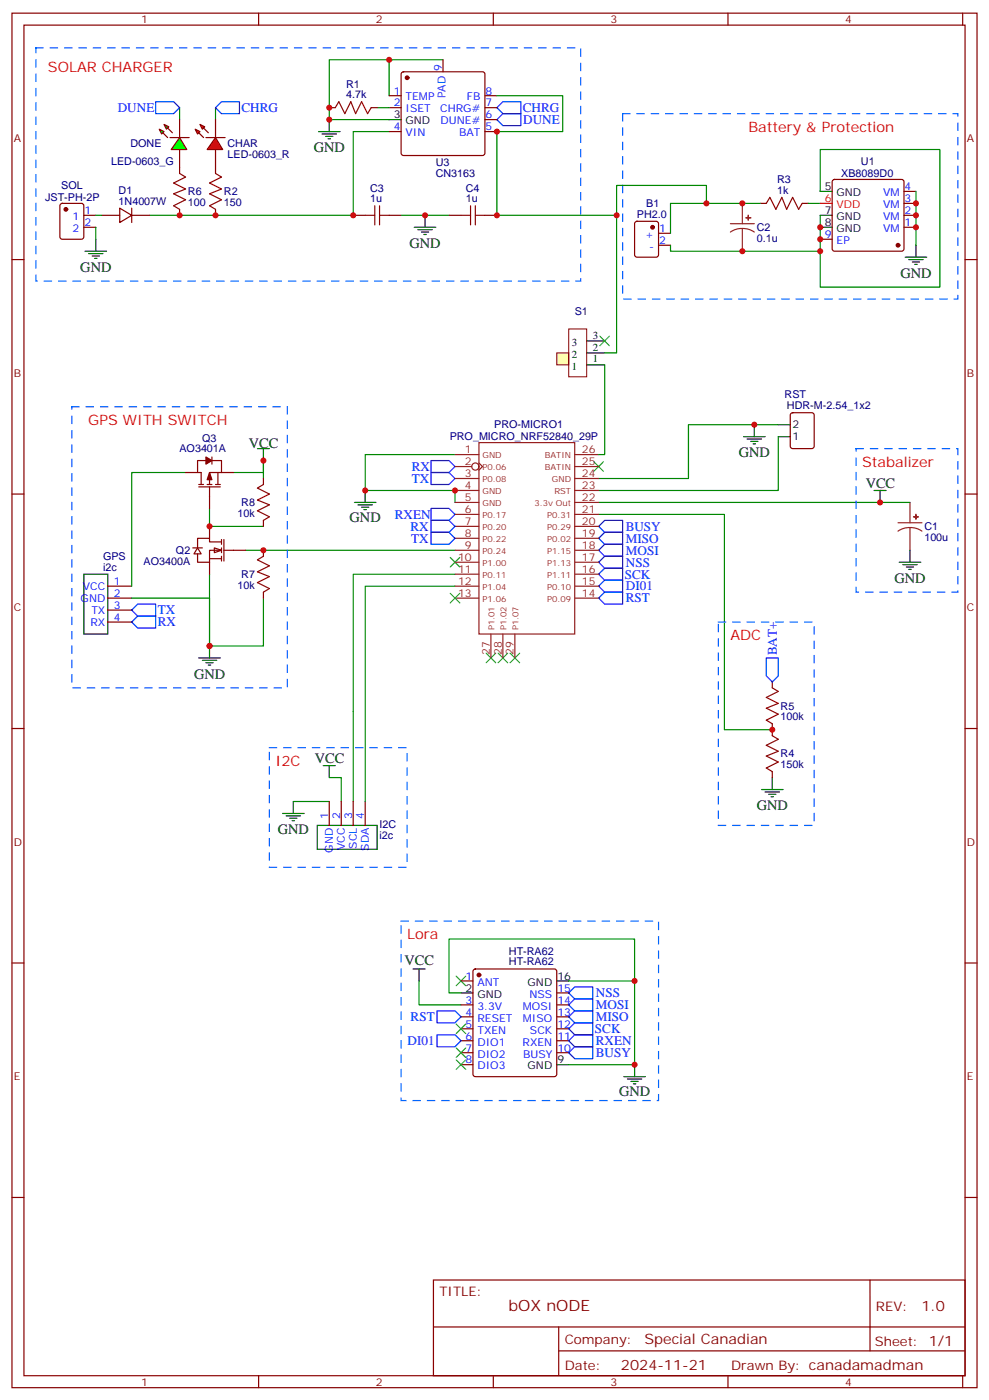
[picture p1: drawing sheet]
<svg xmlns="http://www.w3.org/2000/svg" width="291mm" height="413mm" viewBox="0 0 291 413" stroke-linecap="round" stroke-linejoin="round" font-family="sans-serif">
<g fill="none" stroke="#870000" stroke-width=".35">
<path d="M3.5 3.9h284.4v405.3h-284.4zM7.1 7.4h277.2v398.3h-277.2zM76.2 3.9v3.5M145.3 3.9v3.5M214.5 3.9v3.5M283.6 3.9v3.5M3.5 76.6h3.6M187.2 65.5l.5-.2h5.6l.7 .4v9.4l-.4 .7h-5.9l-.7-.4v-9.4zM194 68.8h3.6M194 72.3h3.6M284.3 76.6h3.6M3.5 145.7h3.6"/>
<path d="M284.3 145.7h3.6M3.5 214.8h3.6M284.3 214.8h3.6M3.5 284h3.6M284.3 284h3.6M3.5 353.1h3.6M284.3 353.1h3.6M127.7 377.5h156.6v28.2h-156.6zM256.3 377.5v20.9M127.7 391.3h156.5M164.6 398.4h119.6M164.6 391.3v14.1"/>
<path d="M76.2 405.7v3.5M145.3 405.7v3.5M214.5 405.7v3.5M283.6 405.7v3.5"/>
</g>
<circle cx="192.3" cy="67" r=".53" fill="#870000" stroke="#870000" stroke-width=".35"/>
<path d="M164 104.1h3.6v3.5h-3.6z" fill="#ffffb0" stroke="#800000" stroke-width=".29"/>
<path d="M167.6 97h5.3v14.1h-5.3z" fill="none" stroke="#800000" stroke-width=".29"/>
<path d="M172.9 100.5h5.3M172.9 104.1h5.3M172.9 107.6h5.3M75.8 132.3h3.6M77.6 132.3v3.5M24.7 169.3h7v17.7h-7zM58.6 194h6.3M59.6 194.7h4.3M60.7 195.4h2.1M61.4 196.1h.7M61.7 190.5v3.5" fill="none" stroke="#000" stroke-width=".35"/>
<g fill="none" stroke="#870000" stroke-width=".35">
<path d="M54.7 139.3h3.5M60.7 135.8h-2.5v3.5h1.1v3.6M62.4 135.8h2.9v3.5M62.4 134.8v2.1M64.2 139.3v3.6M65.3 139.3h-3.6v3.6M65.3 139.3h3.5M58.6 143.6h6.3M58.6 142.9h1.4M61 142.9h1.4M61.7 143.6v6.3M63.5 142.9h1.4"/>
<path d="M31.7 172.9h7.1M31.7 176.4h7.1M31.7 179.9h7.1M31.7 183.4h7.1"/>
</g>
<path d="M54.7 139.3h-15.9v33.6M68.8 139.3h8.8v-3.5v5.3M61.7 149.9v5.3h15.9M38.8 176.4h22.9v14.1M61.7 169.3v21.2h15.9v-14.1M72.3 162.3h61.8" fill="none" stroke="#008700" stroke-width=".35"/>
<path d="M21.2 119.9h63.5v82.9h-63.5z" fill="none" stroke="#06f" stroke-width=".35" stroke-dasharray="2.1 2.1"/>
<g fill="#870000" stroke="#870000" stroke-width=".35">
<path d="M61.7 139.3l.7 2.2h-1.4z"/>
<path d="M60.7 134.8l1.7 1-1.7 1.1z"/>
</g>
<g fill="#fff" stroke="#870000" stroke-width=".35">
<path d="M63.1 161.6l2.2 .7-2.2 .7z"/>
<path d="M58.2 161.6l1.1 1.7h-2.2z"/>
</g>
<g fill="none" stroke="#870000" stroke-width=".35">
<path d="M130.5 17.6v3.6M52.9 35.3v5.3M114.7 28.2h3.5M114.7 31.8h3.5M114.7 38.8h3.5M118.4 21.4l.5-.2h23.3l.5 .2 .2 .5v23.3l-.3 .5-.4 .2h-23.3l-.5-.3-.2-.4v-23.3zM142.9 28.2h3.5M142.9 31.8h3.5M142.9 38.8h3.5M142.9 35.3h3.5M52.9 44.1v5.3M63.5 49.4v1.8"/>
<path d="M224 60h1.8M236.4 60h1.7M245.4 53.1l.5-.2h19.7l.5 .2 .2 .5v19.8l-.2 .5-.5 .2h-19.7l-.5-.3-.2-.4v-19.8zM266.3 60h3.6M266.3 56.4h3.6M63.5 61.7v1.8M241.7 70.6h3.5M266.3 67h3.6M266.3 63.5h3.6M233.1 121.9l.4-.2h5.7l.6 .4 .1 9.5-.5 .6-5.9 .1-.6-.5-.1-9.4zM61.7 155.2v3.6M65.3 159.8h-3.6v-1h-3.5v2.8"/>
<path d="M65.3 159.1v1.4M66 159.1v6.4M77.6 141.1v1.8M77.6 153.5v1.7M56.8 161.6h2.8M61.7 164.7h3.6M61.7 165.8v3.5M65.3 162.3h-3.6v3.5h-3.5v-2.5M65.3 161.6v1.4M65.3 164v1.5M66 162.3h6.3M77.6 162.3v1.7"/>
<path d="M77.6 174.6v1.8M227.5 201.1v1.7M227.5 213.4v3.6M97 236.4v7M100.5 236.4v7M104.1 236.4v7M107.6 236.4v7M227.5 227.5v1.8M135.8 289.3h3.5M135.8 296.3h3.5M135.8 299.9h3.5M139.6 286l.5-.2h23.2l.5 .2 .2 .5v30.3l-.2 .5-.5 .2h-23.2l-.5-.2-.3-.5v-30.3z"/>
<path d="M164 296.3h3.6M164 299.9h3.6M164 292.8h3.6M135.8 303.4h3.5M135.8 306.9h3.5M135.8 310.4h3.5M135.8 314h3.5M164 303.4h3.6M164 306.9h3.6M164 310.4h3.6"/>
</g>
<path d="M63.5 51.2l1.8 1-3.6 1.8 3.6 1.7-3.6 1.5 3.6 1.7-3.6 1.8 1.8 1M225.8 60l1-1.8 1.8 3.5 1.8-3.5 1.4 3.5 1.7-3.5 1.8 3.5 1.1-1.7M77.6 142.9l-1.8 1 3.6 1.8-3.6 1.8 3.6 1.4-3.6 1.7 3.6 1.8-1.8 1.1M77.6 164l-1.8 1.1 3.6 1.8-3.6 1.7 3.6 1.4-3.6 1.8 3.6 1.8-1.8 1M227.5 217l1.8 1-3.5 1.8 3.5 1.7-3.5 1.5 3.5 1.7-3.5 1.8 1.7 1M227.5 202.8l1.8 1.1-3.5 1.8 3.5 1.7-3.5 1.4 3.5 1.8-3.5 1.8 1.7 1" fill="none" stroke="#a10000" stroke-width=".35"/>
<g fill="none" stroke="#8c2424" stroke-width=".35">
<path d="M218.7 60v6M215.2 66h7M218.7 67.4l-1.8 .2-1.7 .8M218.7 67.4l1.9 .2 1.6 .8M218.7 67.4v6.7M134.1 137.6h4.9M134.1 134.1h7M141.1 130.5h28.2v56.5h-28.2zM141.1 136.5l1.1 1.1-1.1 1M169.3 137.6h7.1M169.3 134.1h7.1M134.1 141.1h7"/>
<path d="M134.1 144.6h7M134.1 148.2h7M134.1 151.7h7M134.1 155.2h7M134.1 158.8h7M169.3 141.1h7.1M169.3 144.6h7.1M169.3 148.2h7.1M169.3 151.7h7.1M169.3 155.2h7.1M169.3 158.8h7.1M264.6 154.2h7"/>
<path d="M268.1 155.6l-1.8 .2-1.7 .8M268.1 155.6l1.9 .2 1.6 .8M268.1 148.2v6M268.1 155.6v6.7M134.1 162.3h7M134.1 165.8h7M134.1 169.3h7M134.1 176.4h7M134.1 172.9h7M169.3 162.3h7.1M169.3 165.8h7.1M169.3 169.3h7.1"/>
<path d="M169.3 176.4h7.1M169.3 172.9h7.1M144.6 187v7M148.2 187v7M151.7 187v7"/>
<circle cx="140.1" cy="137.6" r="1.06"/>
</g>
<g fill="#8c2424" stroke="#8c2424" stroke-width=".35">
<path d="M219.8 64.2h1.4z"/>
<path d="M220.5 63.5v1.4z"/>
<path d="M269.2 152.4h1.4z"/>
<path d="M269.8 151.7l.1 1.4z"/>
</g>
<g fill="none" stroke="#008700" stroke-width=".35">
<path d="M114.7 17.6h-17.7v17.7h17.7M130.5 17.6h-15.8v10.6M52.9 31.8v3.5M63.5 31.8v3.5M114.7 38.8h-10.6v24.7h-60M224 60h-26.4v8.8M238.1 60h3.6M241.7 56.4v-12.3h35.2v40.6h-35.2v-10.6M269.9 56.4v15.9M241.7 63.5v10.6h-44.1v-1.8M178.2 107.6v26.5h-1.8M134.1 134.1h-26.5v10.5h26.5v3.6"/>
<path d="M229.3 125.2h-26.5v15.9h-26.4M229.3 128.8v15.8h-52.9M176.4 151.7h37v63.5h14.1M176.4 148.2h91.7M134.1 169.3h-30v67.1M134.1 172.9h-26.5v63.5M86.4 236.4h10.6M97 229.3h3.5v7.1M123.5 289.3v7h12.3M167.6 289.3h19.4v24.7h-19.4M187 289.3v-12.4h-54.7v15.9h3.5"/>
</g>
<g fill="none" stroke="#000" stroke-width=".35">
<path d="M114.7 35.3h3.5M241.7 56.4h3.5M241.7 63.5h3.5M241.7 67h3.5M266.7 75.8h6.3M267.8 76.6h4.2M268.8 77.3h2.1M269.5 78h.7M269.9 72.3v3.5M219.1 128.8h6.3M220.1 129.5h4.3M221.2 130.2h2.1"/>
<path d="M221.9 130.9h.7M222.2 125.2v3.6M229.3 128.8h3.5M229.3 125.2h3.5M104.4 148.2h6.4M105.5 148.9h4.2M106.5 149.6h2.2M107.2 150.3h.7M107.6 144.6v3.6M257.5 144.6h3.6M259.3 144.6v3.6M264.9 165.8h6.4"/>
<path d="M266 166.5h4.2M267.1 167.2h2.1M267.8 167.9h.7M268.1 162.3v3.5M83.3 239.9h6.3M86.4 236.4v3.5M95.2 225.8h3.6M97 225.8v3.5M224.4 232.8h6.3M225.4 233.5h4.3M226.5 234.2h2.1M227.2 235h.7"/>
<path d="M227.5 229.3v3.5M84.3 240.6h4.2M85.4 241.3h2.1M86.1 242h.7M93.5 243.4h17.6v7.1h-17.6zM121.7 285.8h3.5M123.5 285.8v3.5M135.8 292.8h3.5M164 289.3h3.6M164 314h3.6M183.8 317.5h6.3M184.9 318.2h4.2"/>
<path d="M185.9 318.9h2.1M186.6 319.6h.7M187 314v3.5"/>
</g>
<g fill="none" stroke="#3c3" stroke-width=".35">
<path d="M176.7 99.1l2.9 2.9M179.6 99.1l-2.9 2.9M175 136.2l2.8 2.8M177.8 136.2l-2.8 2.8M132.6 164.4l2.9 2.8M132.6 175l2.9 2.8M135.5 164.4l-2.9 2.8M135.5 175l-2.9 2.8M143.2 192.6l2.8 2.8M146 192.6l-2.8 2.8M146.8 192.6l2.8 2.8M149.6 192.6l-2.8 2.8"/>
<path d="M150.3 192.6l2.8 2.8M153.1 192.6l-2.8 2.8M134.4 287.9l2.8 2.8M137.2 287.9l-2.8 2.8M134.4 309l2.8 2.9M134.4 312.6l2.8 2.8M134.4 302l2.8 2.8M137.2 309l-2.8 2.9M137.2 312.6l-2.8 2.8M137.2 302l-2.8 2.8"/>
</g>
<g fill="#870000" stroke="#870000" stroke-width=".35">
<circle cx="264.6" cy="72.3" r=".53"/>
<circle cx="141.1" cy="287.5" r=".53"/>
<circle cx="119.9" cy="22.9" r=".53"/>
</g>
<path d="M241.7 60h3.5" fill="none" stroke="#f00" stroke-width=".35"/>
<g fill="none" stroke="#00f" stroke-width=".35">
<path d="M45.9 30h5.3l1.7 1.8-1.7 1.7h-5.3zM63.5 31.8l1.8-1.8h5.3v3.5h-5.3zM146.4 35.3l1.8-1.8h5.3v3.5h-5.3zM146.4 31.8l1.8-1.8h5.3v3.5h-5.3zM127 139.3h5.3l1.8 1.8-1.8 1.8h-5.3zM127 135.8h5.3l1.8 1.8-1.8 1.7h-5.3zM127 149.9h5.3l1.8 1.8-1.8 1.8h-5.3zM127 153.5h5.3l1.8 1.7-1.8 1.8h-5.3zM127 157h5.3l1.8 1.8-1.8 1.7h-5.3zM176.4 158.8l1.8-1.8h5.2v3.5h-5.2zM178.2 153.5h5.2v3.5h-5.2l-1.8-1.8zM40.6 178.2h5.3v3.5h-5.3l-1.8-1.8z"/>
<path d="M176.4 162.3l1.8-1.8h5.2v3.5h-5.2zM176.4 165.8l1.8-1.8h5.2v3.6h-5.2zM176.4 169.3l1.8-1.7h5.2v3.5h-5.2zM176.4 172.9l1.8-1.8h5.2v3.5h-5.2zM176.4 176.4l1.8-1.8h5.2v3.6h-5.2zM38.8 183.4l1.8-1.7h5.3v3.5h-5.3zM225.8 194h3.5v5.3l-1.8 1.8-1.7-1.8zM128.8 298.1h5.3l1.7 1.8-1.7 1.7h-5.3zM167.6 299.9l1.7-1.8h5.3v3.5h-5.3zM167.6 292.8l1.7-1.8h5.3v3.6h-5.3zM169.3 294.6h5.3v3.5h-5.3l-1.7-1.8zM128.8 305.2h5.3l1.7 1.7-1.7 1.8h-5.3z"/>
<path d="M167.6 306.9l1.7-1.7h5.3v3.5h-5.3zM169.3 308.7h5.3v3.5h-5.3l-1.7-1.8zM169.3 301.6h5.3v3.6h-5.3l-1.7-1.8z"/>
</g>
<path d="M183.4 33.5h98.8v54.7h-98.8zM252.2 132.3h30v42.3h-30zM211.7 183.4h28.2v60h-28.2zM79.4 220.5h40.5v35.3h-40.5zM118.2 271.6h75.8v53h-75.8z" fill="none" stroke="#06f" stroke-width=".35" stroke-dasharray="2.1 2.1"/>
<g fill="#0f0" stroke="#870000" stroke-width=".35">
<path d="M48.3 36.7l1.4 .7-.7 .7z"/>
<path d="M46.9 38.1l1.4 .7-.7 .7z"/>
</g>
<g fill="#870000" stroke="#870000" stroke-width=".35">
<path d="M49.4 37.7l1.4 1.5z"/>
<path d="M48 39.2l1.4 1.4z"/>
</g>
<path d="M50.1 40.6h5.6z" fill="#f00" stroke="#870000" stroke-width=".35"/>
<path d="M52.9 40.6l2.1 3.5h-4.6z" fill="#0f0" stroke="#870000" stroke-width=".35"/>
<g fill="#f00" stroke="#870000" stroke-width=".35">
<path d="M63.5 40.6l2.1 3.5h-4.6z"/>
<path d="M60.7 40.6h5.6z"/>
</g>
<g fill="#870000" stroke="#870000" stroke-width=".35">
<path d="M58.6 39.2l1.4 1.4z"/>
<path d="M60 37.7l1.4 1.5z"/>
</g>
<g fill="#f00" stroke="#870000" stroke-width=".35">
<path d="M57.5 38.1l1.4 .7-.7 .7z"/>
<path d="M58.9 36.7l1.4 .7-.7 .7z"/>
</g>
<g fill="none" stroke="#870000" stroke-width=".35">
<path d="M63.5 35.3v5.3M97 31.8h1.8M109.4 31.8h1.7M52.9 49.4v1.8M63.5 44.1v5.3M17.9 60.2l.4-.2h5.7l.6 .4 .1 9.5-.5 .6-5.9 .1-.6-.5-.1-9.4zM24.7 63.5h3.5M24.7 67h3.5M30 63.5h5.3M35.3 61.4l3.5 2.1-3.5 2.1zM38.8 63.5h5.3M38.8 61.4v4.2"/>
<path d="M52.9 61.7v1.8M104.1 63.5h3.5M114.7 63.5h3.5M132.3 63.5h3.5M142.9 63.5h3.5"/>
</g>
<g fill="none" stroke="#000" stroke-width=".35">
<path d="M93.8 38.8h6.4M94.9 39.5h4.2M97 35.3v3.5M96 40.2h2.1M96.7 40.9h.7M25 74.1h6.4M26.1 74.8h4.2M27.2 75.5h2.1M27.9 76.2h.7M28.2 70.6v3.5M122.1 67h6.3M123.1 67.7h4.3"/>
<path d="M124.2 68.4h2.1M124.9 69.1h.7M125.2 63.5v3.5"/>
</g>
<circle cx="19.4" cy="61.7" r=".53" fill="#870000" stroke="#870000" stroke-width=".35"/>
<path d="M111.1 31.8h3.6M146.4 28.2h19.4v10.6h-19.4v24.7h35.3v40.6h-3.5M208.1 60v-5.3h-26.4v8.8M28.2 67v3.6M28.2 63.5h1.8M118.2 63.5h14.1" fill="none" stroke="#008700" stroke-width=".35"/>
<path d="M10.6 14.1h160.5v68.8h-160.5z" fill="none" stroke="#06f" stroke-width=".35" stroke-dasharray="2.1 2.1"/>
<path d="M98.8 31.8l1-1.8 1.8 3.5 1.8-3.5 1.4 3.5 1.7-3.5 1.8 3.5 1.1-1.7M52.9 51.2l1.8 1-3.5 1.8 3.5 1.7-3.5 1.5 3.5 1.7-3.5 1.8 1.7 1M107.6 63.5h2.8M110.4 60.7v5.6M111.8 63.5h2.9M111.8 60.7v5.6M135.8 63.5h2.8M138.6 60.7v5.6M140.1 63.5h2.8M140.1 60.7v5.6" fill="none" stroke="#a10000" stroke-width=".35"/>
<g fill="#c00">
<circle cx="77.6" cy="162.3" r=".88"/>
<circle cx="107.6" cy="144.6" r=".88"/>
<circle cx="61.7" cy="155.2" r=".88"/>
<circle cx="77.6" cy="135.8" r=".88"/>
<circle cx="61.7" cy="190.5" r=".88"/>
<circle cx="227.5" cy="215.2" r=".88"/>
<circle cx="134.1" cy="144.6" r=".88"/>
<circle cx="241.7" cy="67" r=".88"/>
<circle cx="241.7" cy="70.6" r=".88"/>
<circle cx="269.9" cy="60" r=".88"/>
<circle cx="269.9" cy="63.5" r=".88"/>
<circle cx="269.9" cy="67" r=".88"/>
<circle cx="259.3" cy="148.2" r=".88"/>
<circle cx="241.7" cy="74.1" r=".88"/>
<circle cx="218.7" cy="74.1" r=".88"/>
<circle cx="222.3" cy="125.2" r=".88"/>
<circle cx="187" cy="289.3" r=".88"/>
<circle cx="187" cy="314" r=".88"/>
<circle cx="218.7" cy="60" r=".88"/>
<circle cx="97" cy="31.7" r=".88"/>
<circle cx="114.7" cy="17.6" r=".88"/>
<circle cx="97" cy="35.3" r=".88"/>
<circle cx="52.9" cy="63.5" r=".88"/>
<circle cx="63.5" cy="63.5" r=".88"/>
<circle cx="104.1" cy="63.5" r=".88"/>
<circle cx="125.2" cy="63.5" r=".88"/>
<circle cx="146.4" cy="38.8" r=".88"/>
<circle cx="146.4" cy="63.5" r=".88"/>
<circle cx="208.1" cy="60" r=".88"/>
<circle cx="181.7" cy="63.5" r=".88"/>
</g>
<text font-size="4.6" fill="#800" x="149.8" y="386.5">bOX nODE</text>
<g font-size="4.2" fill="#f00">
<text x="14.1" y="21.2">SOLAR CHARGER</text>
<text x="220.5" y="38.8">Battery &amp; Protection</text>
<text x="26" y="125.2">GPS WITH SWITCH</text>
<text x="254" y="137.6">Stabalizer</text>
<text x="215.2" y="188.7">ADC</text>
<text x="81.1" y="225.8">I2C</text>
<text x="119.9" y="276.9">Lora</text>
</g>
<g font-size="4.2">
<text x="92.4" y="44.9">GND</text>
<text x="120.6" y="73.1">GND</text>
<text x="23.7" y="80.2">GND</text>
<text x="265.3" y="81.9">GND</text>
<text x="73.3" y="132">VCC</text>
<text x="217.7" y="134.8">GND</text>
<text x="255.1" y="143.9">VCC</text>
<text x="103" y="153.8">GND</text>
<text x="263.5" y="171.8">GND</text>
<text x="57.2" y="200.1">GND</text>
<text x="92.8" y="225.1">VCC</text>
<text x="223" y="238.9">GND</text>
<text x="81.8" y="245.9">GND</text>
<text x="119.2" y="284.7">VCC</text>
<text x="182.4" y="323.1">GND</text>
</g>
<g font-size="4.2" fill="#800">
<text x="271.5" y="386.7">1.0</text>
<text x="189.9" y="396.3">Special Canadian</text>
<text x="183" y="404.1">2024-11-21</text>
</g>
<g font-size="3.9" fill="#00f">
<text x="34.7" y="33">DUNE</text>
<text x="71.2" y="32.9">CHRG</text>
<text x="154.1" y="32.9">CHRG</text>
<text x="154.2" y="36.5">DUNE</text>
<text x="121.3" y="142.4">TX</text>
<text x="121.3" y="138.9">RX</text>
<text x="116.3" y="153">RXEN</text>
<text x="120.9" y="156.5">RX</text>
<text x="121.1" y="160">TX</text>
<text x="184.3" y="156.5">BUSY</text>
<text x="184.3" y="160">MISO</text>
<text x="184.4" y="163.5">MOSI</text>
<text x="184.4" y="167.1">NSS</text>
<text x="184.1" y="170.6">SCK</text>
<text x="184.4" y="174.1">DI01</text>
<text x="184.4" y="177.7">RST</text>
<text x="46.5" y="184.6">RX</text>
<text x="46.5" y="181.1">TX</text>
<text x="228.9" y="193.3" transform="rotate(-90 228.9 193.3)">BAT+</text>
<text x="175.6" y="297.6">MOSI</text>
<text x="175.6" y="294.1">NSS</text>
<text x="121" y="301.1">RST</text>
<text x="175.3" y="304.7">SCK</text>
<text x="175.5" y="301.2">MISO</text>
<text x="120.1" y="308.1">DI01</text>
<text x="175.5" y="311.8">BUSY</text>
<text x="175.5" y="308.2">RXEN</text>
</g>
<g font-size="3.9" fill="#800">
<text x="129.5" y="382.1">TITLE:</text>
<text x="258.1" y="386.7">REV:</text>
<text x="166.4" y="396.3">Company:</text>
<text x="257.7" y="396.9">Sheet: 1/1</text>
<text x="166.4" y="403.9">Date:</text>
<text x="215.4" y="404">Drawn By: canadamadman</text>
</g>
<g font-size="3.2" fill="#800">
<text x="41.6" y="6.9">1</text>
<text x="110.8" y="6.9">2</text>
<text x="179.9" y="6.9">3</text>
<text x="249.1" y="6.9">4</text>
<text x="4.1" y="42">A</text>
<text x="284.9" y="42">A</text>
<text x="4.1" y="111.1">B</text>
<text x="284.9" y="111.1">B</text>
<text x="4.1" y="180.3">C</text>
<text x="284.9" y="180.3">C</text>
<text x="4.1" y="249.4">D</text>
<text x="284.9" y="249.4">D</text>
<text x="4.1" y="318.6">E</text>
<text x="284.9" y="318.6">E</text>
<text x="41.6" y="408.7">1</text>
<text x="110.8" y="408.7">2</text>
<text x="179.9" y="408.7">3</text>
<text x="249.1" y="408.7">4</text>
</g>
<g font-size="3.2" fill="#00f">
<text x="130.2" y="21" transform="rotate(-90 130.2 21)">9</text>
<text x="116" y="27.9">1</text>
<text x="119.5" y="29.6">TEMP</text>
<text x="131.2" y="29" transform="rotate(-90 131.2 29)">PAD</text>
<text x="137.6" y="29.6">FB</text>
<text x="143.1" y="27.9">8</text>
<text x="116" y="31.4">2</text>
<text x="119.5" y="33.2">ISET</text>
<text x="129.7" y="33.2">CHRG#</text>
<text x="143.1" y="34.9">6</text>
<text x="143.1" y="31.4">7</text>
<text x="116" y="38.5">4</text>
<text x="119.5" y="40.2">VIN</text>
<text x="129.8" y="36.7">DUNE#</text>
<text x="135.3" y="40.2">BAT</text>
<text x="143.1" y="38.5">5</text>
<text x="260.2" y="57.9">VM</text>
<text x="266.5" y="59.6">3</text>
<text x="266.5" y="56.1">4</text>
<text x="21.4" y="64.9">1</text>
<text x="24.9" y="63.1">1</text>
<text x="260.2" y="64.9">VM</text>
<text x="260.2" y="61.4">VM</text>
<text x="266.5" y="63.1">2</text>
<text x="21.4" y="68.4">2</text>
<text x="24.9" y="66.7">2</text>
<text x="190.1" y="70.2">+</text>
<text x="194.2" y="68.4">1</text>
<text x="194.2" y="72">2</text>
<text x="243" y="70.2">9</text>
<text x="246.5" y="72">EP</text>
<text x="260.2" y="68.4">VM</text>
<text x="266.5" y="66.7">1</text>
<text x="191.3" y="73.7">-</text>
<text x="24.4" y="173.9">VCC</text>
<text x="33.5" y="172.5">1</text>
<text x="23.8" y="177.4">GND</text>
<text x="33.5" y="176">2</text>
<text x="33.5" y="179.6">3</text>
<text x="26.7" y="184.5">RX</text>
<text x="26.9" y="181">TX</text>
<text x="33.5" y="183.1">4</text>
<text x="96.7" y="241.7" transform="rotate(-90 96.7 241.7)">1</text>
<text x="100.2" y="241.7" transform="rotate(-90 100.2 241.7)">2</text>
<text x="103.7" y="241.7" transform="rotate(-90 103.7 241.7)">3</text>
<text x="107.2" y="241.7" transform="rotate(-90 107.2 241.7)">4</text>
<text x="98.1" y="251.4" transform="rotate(-90 98.1 251.4)">GND</text>
<text x="101.6" y="250.7" transform="rotate(-90 101.6 250.7)">VCC</text>
<text x="105.1" y="250.3" transform="rotate(-90 105.1 250.3)">SCL</text>
<text x="108.7" y="250.9" transform="rotate(-90 108.7 250.9)">SDA</text>
<text x="137.2" y="288.9">1</text>
<text x="140.7" y="290.7">ANT</text>
<text x="164.2" y="292.5">15</text>
<text x="137.2" y="296">3</text>
<text x="137.2" y="299.5">4</text>
<text x="140.7" y="297.7">3.3V</text>
<text x="154.1" y="297.7">MOSI</text>
<text x="156" y="294.2">NSS</text>
<text x="164.2" y="299.5">13</text>
<text x="164.2" y="296">14</text>
<text x="137.2" y="303">5</text>
<text x="140.7" y="301.3">RESET</text>
<text x="140.7" y="304.8">TXEN</text>
<text x="154.1" y="301.3">MISO</text>
<text x="156.2" y="304.8">SCK</text>
<text x="164.2" y="303">12</text>
<text x="137.2" y="306.6">6</text>
<text x="137.2" y="310.1">7</text>
<text x="140.7" y="308.3">DIO1</text>
<text x="140.7" y="311.9">DIO2</text>
<text x="154" y="308.3">RXEN</text>
<text x="154.1" y="311.9">BUSY</text>
<text x="164.2" y="310.1">10</text>
<text x="164.2" y="306.6">11</text>
<text x="137.2" y="313.6">8</text>
<text x="140.7" y="315.4">DIO3</text>
</g>
<g font-size="3.2" fill="#000080">
<text x="102" y="28.9">4.7k</text>
<text x="102" y="25.8">R1</text>
<text x="38.4" y="43.5">DONE</text>
<text x="67" y="46.7">LED-0603_R</text>
<text x="67" y="43.5">CHAR</text>
<text x="32.7" y="48.7">LED-0603_G</text>
<text x="128.4" y="52.1">CN3163</text>
<text x="128.4" y="48.8">U3</text>
<text x="229" y="53.9">R3</text>
<text x="247.9" y="52.3">XB8089D0</text>
<text x="253.7" y="48.6">U1</text>
<text x="13.3" y="59.4">JST-PH-2P</text>
<text x="18.1" y="55.8">SOL</text>
<text x="34.9" y="57.2">D1</text>
<text x="55.4" y="57.6">R6</text>
<text x="66" y="57.6">R2</text>
<text x="109" y="59.6">1u</text>
<text x="109" y="56.5">C3</text>
<text x="137.2" y="59.6">1u</text>
<text x="137.2" y="56.5">C4</text>
<text x="229" y="57.2">1k</text>
<text x="34.9" y="60.3">1N4007W</text>
<text x="55.4" y="60.8">100</text>
<text x="66" y="60.8">150</text>
<text x="187.6" y="64.2">PH2.0</text>
<text x="190.4" y="61.1">B1</text>
<text x="223" y="71.3">0.1u</text>
<text x="223" y="68.2">C2</text>
<text x="169.3" y="92.8">S1</text>
<text x="231.2" y="117.4">RST</text>
<text x="231.9" y="120.7">HDR-M-2.54_1x2</text>
<text x="59.5" y="130.5">Q3</text>
<text x="132.5" y="129.8">PRO_MICRO_NRF52840_29P</text>
<text x="145.6" y="126.2">PRO-MICRO1</text>
<text x="52.9" y="133.4">AO3401A</text>
<text x="71.1" y="149.3">R8</text>
<text x="70" y="152.5">10k</text>
<text x="272.3" y="159.5">100u</text>
<text x="272.3" y="156.4">C1</text>
<text x="30.4" y="165.1">GPS</text>
<text x="42.3" y="166.6">AO3400A</text>
<text x="51.9" y="163.4">Q2</text>
<text x="30.4" y="168.3">i2c</text>
<text x="70" y="173.7">10k</text>
<text x="71.1" y="170.4">R7</text>
<text x="230" y="209.3">R5</text>
<text x="230" y="212.5">100k</text>
<text x="230" y="226.6">150k</text>
<text x="230" y="223.4">R4</text>
<text x="111.8" y="244.2">I2C</text>
<text x="111.8" y="247.4">i2c</text>
<text x="149.9" y="281.5">HT-RA62</text>
<text x="149.9" y="284.7">HT-RA62</text>
</g>
<g font-size="3.2">
<text x="116" y="34.9">3</text>
<text x="119.5" y="36.7">GND</text>
<text x="243" y="56.1">5</text>
<text x="246.5" y="57.9">GND</text>
<text x="243" y="63.1">7</text>
<text x="246.5" y="64.9">GND</text>
<text x="243" y="66.7">8</text>
<text x="246.5" y="68.4">GND</text>
<text x="174.6" y="99.8">3</text>
<text x="168.5" y="102.1">3</text>
<text x="168.5" y="105.7">2</text>
<text x="174.6" y="103.4">2</text>
<text x="174.6" y="106.9">1</text>
<text x="168.5" y="109.2">1</text>
<text x="233.5" y="129.8">1</text>
<text x="233.5" y="126.3">2</text>
<text x="137.2" y="292.5">2</text>
<text x="155.5" y="290.7">GND</text>
<text x="164.2" y="288.9">16</text>
<text x="140.7" y="294.2">GND</text>
<text x="155.5" y="315.4">GND</text>
<text x="164.2" y="313.6">9</text>
</g>
<g font-size="3.2" fill="#f00">
<text x="243" y="59.6">6</text>
<text x="246.5" y="61.4">VDD</text>
</g>
<g font-size="3.2" fill="#8d2323">
<text x="137" y="137.2">2</text>
<text x="137" y="133.7">1</text>
<text x="171.4" y="137.2">25</text>
<text x="171.4" y="133.7">26</text>
<text x="137" y="140.8">3</text>
<text x="171.4" y="140.8">24</text>
<text x="137" y="144.3">4</text>
<text x="137" y="147.8">5</text>
<text x="171.4" y="144.3">23</text>
<text x="171.4" y="147.8">22</text>
<text x="137" y="151.3">6</text>
<text x="137" y="154.9">7</text>
<text x="171.4" y="151.3">21</text>
<text x="171.4" y="154.9">20</text>
<text x="137" y="158.4">8</text>
<text x="137" y="161.9">9</text>
<text x="171.4" y="161.9">18</text>
<text x="171.4" y="158.4">19</text>
<text x="135" y="165.5">10</text>
<text x="171.4" y="165.5">17</text>
<text x="135" y="172.5">12</text>
<text x="135" y="169">11</text>
<text x="171.4" y="169">16</text>
<text x="171.4" y="172.5">15</text>
<text x="135" y="176">13</text>
<text x="171.4" y="176">14</text>
<text x="144.3" y="193.1" transform="rotate(-90 144.3 193.1)">27</text>
<text x="147.8" y="193.1" transform="rotate(-90 147.8 193.1)">28</text>
<text x="151.3" y="193.1" transform="rotate(-90 151.3 193.1)">29</text>
</g>
<g font-size="2.5" fill="#8d2323">
<text x="142.2" y="135.1">GND</text>
<text x="160.5" y="135.1">BATIN</text>
<text x="142.2" y="142.2">P0.08</text>
<text x="142.2" y="138.6">P0.06</text>
<text x="160.5" y="138.6">BATIN</text>
<text x="162.6" y="142.2">GND</text>
<text x="142.2" y="145.7">GND</text>
<text x="142.2" y="149.2">GND</text>
<text x="157.4" y="149.2">3.3v Out</text>
<text x="163.4" y="145.7">RST</text>
<text x="142.2" y="152.8">P0.17</text>
<text x="161.2" y="152.8">P0.31</text>
<text x="142.2" y="156.3">P0.20</text>
<text x="142.2" y="159.8">P0.22</text>
<text x="161.2" y="156.3">P0.29</text>
<text x="161.2" y="159.8">P0.02</text>
<text x="142.2" y="163.3">P0.24</text>
<text x="142.2" y="166.9">P1.00</text>
<text x="161.2" y="163.3">P1.15</text>
<text x="161.2" y="166.9">P1.13</text>
<text x="142.2" y="173.9">P1.04</text>
<text x="142.2" y="170.4">P0.11</text>
<text x="161.2" y="170.4">P1.11</text>
<text x="161.2" y="173.9">P0.10</text>
<text x="142.2" y="177.4">P1.06</text>
<text x="161.2" y="177.4">P0.09</text>
<text x="145.7" y="185.9" transform="rotate(-90 145.7 185.9)">P1.01</text>
<text x="149.2" y="185.9" transform="rotate(-90 149.2 185.9)">P1.02</text>
<text x="152.8" y="185.9" transform="rotate(-90 152.8 185.9)">P1.07</text>
</g>
</svg>
